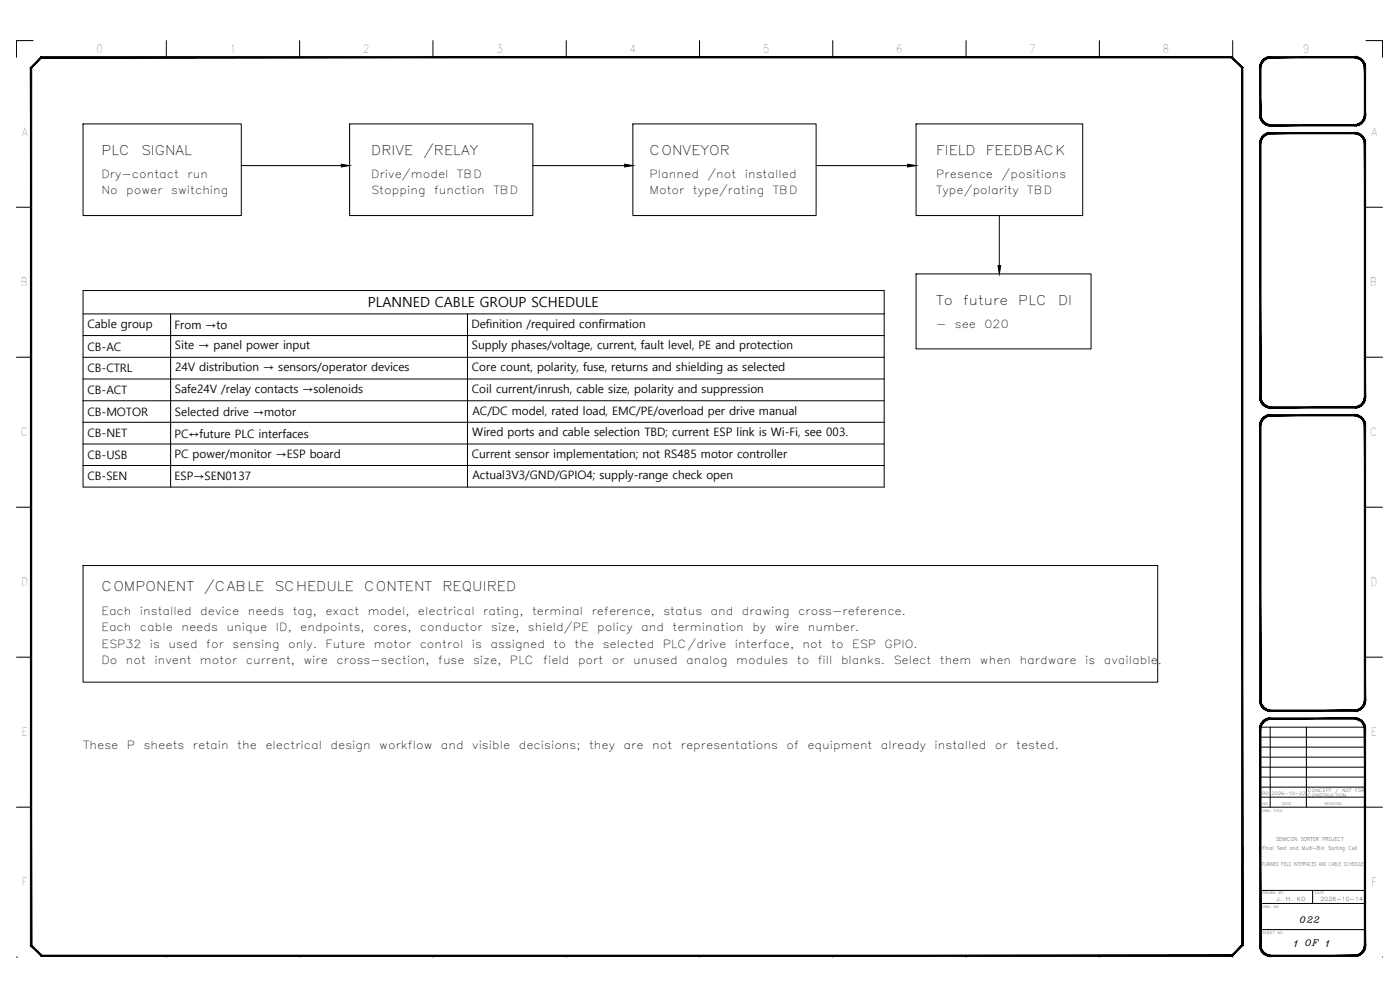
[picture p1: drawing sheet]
<svg xmlns="http://www.w3.org/2000/svg" width="420mm" height="297mm" viewBox="0 0 420 297" stroke-linecap="round" stroke-linejoin="round" font-family="sans-serif">
<g fill="none" stroke="#000" stroke-width=".3">
<path d="M9.9 12.2h-5v5M49.9 12.2v5M89.9 12.2v5M129.9 12.2v5M169.9 12.2v5M209.9 12.2v5M249.9 12.2v5M289.9 12.2v5M329.9 12.2v5M369.9 12.2v5M409.9 12.2h5v5M24.9 37.2h47.5v27.5h-47.5z"/>
<path d="M104.9 37.2h55v27.5h-55zM189.9 37.2h55v27.5h-55zM274.9 37.2h50v27.5h-50zM372.8 20.3v17.6M72.4 49.7h30M159.9 49.7h27.5M244.9 49.7h27.5M4.9 62.2h4.4M299.9 64.7v15M409.9 62.2h5M24.9 87.2h240.5v58.9h-240.5zM24.9 94.2h240.5"/>
<path d="M51.2 94.2v51.9M140.3 94.2v51.9M274.9 82.2h52.5v22.5h-52.5zM4.9 107.2h4.4M24.9 107.2h240.5M24.9 100.7h240.5M24.9 113.7h240.5M409.9 107.2h5M24.9 120.2h240.5M24.9 126.7h240.5M24.9 133.2h240.5M24.9 139.7h240.5"/>
<path d="M4.9 152.2h4.4M409.9 152.2h5M24.9 169.7h322.5v35h-322.5zM4.9 197.2h4.4M409.9 197.2h5M378.3 218.2h31.4M381.2 218.2v24M392.1 218.2v24M378.2 239.2h31.4M378.3 236.2h31.3M378.3 233.2h31.3M378.3 230.2h31.3"/>
<path d="M378.3 227.2h31.4M378.3 224.2h31.4M378.3 221.2h31.4M4.9 242.2h4.4M372.8 259.4v24.2M378.2 242.2h31.4M409.9 242.2h5M378.2 278.9h31.4M378.2 271.1h31.4M378.2 267.2h31.4M393.9 267.2v3.9M4.9 287.2h.1"/>
<path d="M49.9 286.8v.4M89.9 286.8v.4M129.9 286.8v.4M169.9 286.8v.4M209.9 286.8v.4M249.9 286.8v.4M289.9 286.8v.4M329.9 286.8v.4M369.9 286.5v.7M414.9 287.2h.1"/>
</g>
<g fill="#000" stroke="#000" stroke-width=".3">
<path d="M102.4 49.3l2.5 .4-2.5 .4zM187.4 49.3l2.5 .4-2.5 .4zM272.4 49.3l2.5 .4-2.5 .4zM299.5 79.7h.8l-.4 2.5z"/>
<path d="M380.9 17h.5v.4zM380.9 17v.4h.5zM380.4 17.2l.5-.2v.4zM380.4 17.2l.1 .3 .4-.1zM379.9 17.3l.5-.1 .1 .3zM379.9 17.3l.2 .4 .4-.2zM379.4 17.6l.5-.3 .2 .4zM379.4 17.6l.3 .3 .4-.2zM379 18l.4-.4 .3 .3zM379 18l.3 .2 .4-.3zM379 18l.3 .2-.6 .2zM378.7 18.4l.3 .2 .3-.4zM378.7 18.4l.3 .2-.6 .2zM378.4 18.8l.4 .2 .2-.4zM378.4 18.8l.4 .2-.6 .3zM378.2 19.3l.4 .1 .2-.4zM378.2 19.3l.4 .1-.5 .4zM378.1 19.8l.4 .1 .1-.5zM378.1 19.8l.4 .1-.5 .4zM378.5 19.9l-.5 .4h.4z"/>
<path d="M381.4 17.4h25.1v-.4zM381.4 17h25.1l-25.1 .4z"/>
<path d="M378 34.5h.4l-.3 .5zM378.4 34.5l-.3 .5 .4-.1zM378.1 35l.4-.1-.3 .6zM378.5 34.9l-.3 .6 .4-.1zM378.2 35.5l.4-.1-.2 .6zM378.6 35.4l-.2 .6 .4-.2zM378.4 36l.4-.2-.1 .6zM378.8 35.8l-.1 .6 .3-.2zM378.7 36.4l.3-.2v.6zM379 36.2v.6l.3-.3zM379 36.8l.3-.3 .1 .7zM379.3 36.5l.1 .7 .3-.4zM379.7 36.8l.2 .6-.5-.2zM379.7 36.8l.2 .6 .2-.3zM380.1 37.1l.3 .5-.5-.2zM380.1 37.1l.3 .5 .1-.3zM380.5 37.3l.4 .5-.5-.2zM380.5 37.3l.4 .5v-.4zM380.9 37.4l.5 .4h-.5zM380.9 37.4l.5 .4v-.4z"/>
<path d="M378 20.3l.4 14.2v-14.2zM378 20.3l.4 14.2h-.4z"/>
<path d="M380.9 39.8h.5v.3zM380.9 39.8v.4l.5-.1zM380.4 39.9l.5-.1v.4zM380.4 39.9l.1 .4 .4-.1zM379.9 40.1l.5-.2 .1 .4zM379.9 40.1l.2 .4 .4-.2zM379.4 40.4l.5-.3 .2 .4zM379.4 40.4l.3 .3 .4-.2zM379 40.7l.4-.3 .3 .3zM379 40.7l.3 .3 .4-.3zM379 40.7l.3 .3-.6 .1zM378.7 41.1l.3 .3 .3-.4zM378.7 41.1l.3 .3-.6 .2zM378.4 41.6l.4 .2 .2-.4zM378.4 41.6l.4 .2-.6 .3zM378.2 42.1l.4 .1 .2-.4zM378.2 42.1l.4 .1-.5 .4zM378.1 42.6h.4l.1-.4zM378.1 42.6h.4l-.5 .5zM378.5 42.6l-.5 .5h.4z"/>
<path d="M381.4 37.8h25.1v-.4zM381.4 37.4h25.1l-25.1 .4z"/>
<path d="M406.5 37.4l.5 .4h-.5zM406.5 37.4l.5 .4v-.4zM407 37.4l.5 .2-.5 .2zM407 37.4l.5 .2-.1-.3zM407.4 37.3l.6 .1-.5 .2zM407.4 37.3l.6 .1-.2-.3zM407.8 37.1l.7 .1-.5 .2zM407.8 37.1l.7 .1-.3-.4zM408.2 36.8h.7l-.4 .4zM408.2 36.8h.7l-.3-.3zM408.6 36.5l.6-.1-.3 .4zM408.9 36.2l-.3 .3 .6-.1zM408.9 36.2l.6-.2-.3 .4zM409.1 35.8l-.2 .4 .6-.2zM409.1 35.8l.6-.3-.2 .5zM409.3 35.4l-.2 .4 .6-.3zM409.3 35.4l.5-.4-.1 .5zM409.4 34.9l-.1 .5 .5-.4zM409.8 34.5v.5l-.4-.1zM409.5 34.5l-.1 .4 .4-.4z"/>
<path d="M409.5 20.3l.3 14.2v-14.2zM409.5 20.3l.3 14.2h-.3z"/>
<path d="M409.8 19.8v.5h-.3zM409.4 19.9l.1 .4 .3-.5zM409.7 19.3l.1 .5-.4 .1zM409.3 19.4l.1 .5 .3-.6zM409.5 18.8l.2 .5-.4 .1zM409.1 19l.2 .4 .2-.6zM409.2 18.4l.3 .4-.4 .2zM408.9 18.6l.2 .4 .1-.6zM408.9 18l.3 .4-.3 .2zM408.9 18l-.3 .2 .3 .4zM408.5 17.6l.4 .4-.3 .2zM408.5 17.6l-.3 .3 .4 .3zM408 17.3l.5 .3-.3 .3zM408 17.3l-.2 .4 .4 .2zM407.5 17.2l.5 .1-.2 .4zM407.5 17.2l-.1 .3 .4 .2zM407 17l.5 .2-.1 .3zM407 17v.4l.4 .1zM406.5 17h.5v.4zM406.5 17v.4h.5z"/>
<path d="M378 43.1l.4 76v-76zM378 43.1l.4 76h-.4z"/>
<path d="M381.4 40.1h25.1v-.3zM381.4 39.8h25.1l-25.1 .3z"/>
<path d="M409.5 43.1l.3 76v-76zM409.5 43.1l.3 76h-.3z"/>
<path d="M409.8 42.6v.5h-.3zM409.4 42.6l.1 .5 .3-.5zM409.7 42.1l.1 .5h-.4zM409.3 42.2l.1 .4 .3-.5zM409.5 41.6l.2 .5-.4 .1zM409.1 41.8l.2 .4 .2-.6zM409.2 41.1l.3 .5-.4 .2zM408.9 41.4l.2 .4 .1-.7zM408.9 40.7l.3 .4-.3 .3zM408.9 40.7l-.3 .3 .3 .4zM408.5 40.4l.4 .3-.3 .3zM408.5 40.4l-.3 .3 .4 .3zM408 40.1l.5 .3-.3 .3zM408 40.1l-.2 .4 .4 .2zM407.5 39.9l.5 .2-.2 .4zM407.5 39.9l-.1 .4 .4 .2zM407 39.8l.5 .1-.1 .4zM407 39.8v.4l.4 .1zM406.5 39.8h.5v.4zM406.5 39.8v.3l.5 .1z"/>
<path d="M378 119.1h.4l-.3 .5zM378.4 119.1l-.3 .5h.4zM378.1 119.6h.4l-.3 .5zM378.5 119.6l-.3 .5 .4-.1zM378.2 120.1l.4-.1-.2 .6zM378.6 120l-.2 .6 .4-.2zM378.4 120.6l.4-.2-.1 .7zM378.8 120.4l-.1 .7 .3-.3zM378.7 121.1l.3-.3v.7zM379 120.8v.7l.3-.3zM379 121.5l.3-.3 .1 .6zM379.3 121.2l.1 .6 .3-.3zM379.7 121.5l.2 .6-.5-.3zM379.7 121.5l.2 .6 .2-.4zM380.1 121.7l.3 .6-.5-.2zM380.1 121.7l.3 .6 .1-.4zM380.5 121.9l.4 .5-.5-.1zM380.5 121.9l.4 .5v-.4zM380.9 122l.5 .4h-.5zM380.9 122l.5 .4v-.4z"/>
<path d="M378 127.7l.4 82.4v-82.4zM378 127.7l.4 82.4h-.4z"/>
<path d="M381.4 122v.4l25.1-.4zM381.4 122.4l25.1-.4v.4z"/>
<path d="M381.4 124.4v.4l25.1-.4zM381.4 124.8l25.1-.4v.4z"/>
<path d="M380.9 124.5l.5-.1v.4zM380.9 124.5v.3h.5zM380.4 124.6l.5-.1v.3zM380.4 124.6l.1 .3 .4-.1zM379.9 124.8l.5-.2 .1 .3zM379.9 124.8l.2 .3 .4-.2zM379.4 125l.5-.2 .2 .3zM379.4 125l.3 .4 .4-.3zM379 125.4l.4-.4 .3 .4zM379 125.4l.3 .3 .4-.3zM379 125.4l.3 .3-.6 .1zM378.7 125.8l.3 .2 .3-.3zM378.7 125.8l.3 .2-.6 .2zM378.4 126.2l.4 .2 .2-.4zM378.4 126.2l.4 .2-.6 .3zM378.2 126.7l.4 .1 .2-.4zM378.2 126.7l.4 .1-.5 .4zM378.1 127.2l.4 .1 .1-.5zM378.1 127.2l.4 .1-.5 .4zM378.5 127.3l-.5 .4h.4z"/>
<path d="M406.5 122l.5 .4h-.5zM406.5 122l.5 .4v-.4zM407 122l.5 .3-.5 .1zM407 122l.5 .3-.1-.4zM407.4 121.9l.6 .2-.5 .2zM407.4 121.9l.6 .2-.2-.4zM407.8 121.7l.7 .1-.5 .3zM407.8 121.7l.7 .1-.3-.3zM408.2 121.5h.7l-.4 .3zM408.2 121.5h.7l-.3-.3zM408.6 121.2l.6-.1-.3 .4zM408.9 120.8l-.3 .4 .6-.1zM408.9 120.8l.6-.2-.3 .5zM409.1 120.4l-.2 .4 .6-.2zM409.1 120.4l.6-.3-.2 .5zM409.3 120l-.2 .4 .6-.3zM409.3 120l.5-.4-.1 .5zM409.4 119.6l-.1 .4 .5-.4zM409.8 119.1v.5h-.4zM409.5 119.1l-.1 .5 .4-.5z"/>
<path d="M409.8 127.2v.5h-.3zM409.4 127.3l.1 .4 .3-.5zM409.7 126.7l.1 .5-.4 .1zM409.3 126.8l.1 .5 .3-.6zM409.5 126.2l.2 .5-.4 .1zM409.1 126.4l.2 .4 .2-.6zM409.2 125.8l.3 .4-.4 .2zM408.9 126l.2 .4 .1-.6zM408.9 125.4l.3 .4-.3 .2zM408.9 125.4l-.3 .3 .3 .3zM408.5 125l.4 .4-.3 .3zM408.5 125l-.3 .4 .4 .3zM408 124.8l.5 .2-.3 .4zM408 124.8l-.2 .3 .4 .3zM407.5 124.6l.5 .2-.2 .3zM407.5 124.6l-.1 .3 .4 .2zM407 124.5l.5 .1-.1 .3zM407 124.5v.3l.4 .1zM406.5 124.4l.5 .1v.3zM406.5 124.4v.4h.5z"/>
<path d="M409.5 127.7l.3 82.4v-82.4zM409.5 127.7l.3 82.4h-.3z"/>
<path d="M378 210.1h.4l-.3 .5zM378.4 210.1l-.3 .5h.4zM378.1 210.6h.4l-.3 .5zM378.5 210.6l-.3 .5 .4-.1zM378.2 211.1l.4-.1-.2 .6zM378.6 211l-.2 .6 .4-.2zM378.4 211.6l.4-.2-.1 .7zM378.8 211.4l-.1 .7 .3-.3zM378.7 212.1l.3-.3v.7zM379 211.8v.7l.3-.3zM379 212.5l.3-.3 .1 .6zM379.3 212.2l.1 .6 .3-.3zM379.7 212.5l.2 .6-.5-.3zM379.7 212.5l.2 .6 .2-.4zM380.1 212.7l.3 .6-.5-.2zM380.1 212.7l.3 .6 .1-.4zM380.5 212.9l.4 .5-.5-.1zM380.5 212.9l.4 .5v-.4zM380.9 213l.5 .4h-.5zM380.9 213l.5 .4v-.4z"/>
<path d="M378 218.7l.4 64.9v-64.9zM378 218.7l.4 64.9h-.4z"/>
<path d="M381.4 213v.4l25.1-.4zM381.4 213.4l25.1-.4v.4z"/>
<path d="M381.4 215.4v.4l25.1-.4zM381.4 215.8l25.1-.4v.4z"/>
<path d="M380.9 215.4h.5v.4zM380.9 215.4v.4h.5zM380.4 215.6l.5-.2v.4zM380.4 215.6l.1 .3 .4-.1zM379.9 215.8l.5-.2 .1 .3zM379.9 215.8l.2 .3 .4-.2zM379.4 216l.5-.2 .2 .3zM379.4 216l.3 .4 .4-.3zM379 216.4l.4-.4 .3 .4zM379 216.4l.3 .3 .4-.3zM379 216.4l.3 .3-.6 .1zM378.7 216.8l.3 .2 .3-.3zM378.7 216.8l.3 .2-.6 .2zM378.4 217.2l.4 .2 .2-.4zM378.4 217.2l.4 .2-.6 .3zM378.2 217.7l.4 .1 .2-.4zM378.2 217.7l.4 .1-.5 .4zM378.1 218.2l.4 .1 .1-.5zM378.1 218.2l.4 .1-.5 .4zM378.5 218.3l-.5 .4h.4z"/>
<path d="M406.5 213l.5 .4h-.5zM406.5 213l.5 .4v-.4zM407 213l.5 .3-.5 .1zM407 213l.5 .3-.1-.4zM407.4 212.9l.6 .2-.5 .2zM407.4 212.9l.6 .2-.2-.4zM407.8 212.7l.7 .1-.5 .3zM407.8 212.7l.7 .1-.3-.3zM408.2 212.5h.7l-.4 .3zM408.2 212.5h.7l-.3-.3zM408.6 212.2l.6-.1-.3 .4zM408.9 211.8l-.3 .4 .6-.1zM408.9 211.8l.6-.2-.3 .5zM409.1 211.4l-.2 .4 .6-.2zM409.1 211.4l.6-.3-.2 .5zM409.3 211l-.2 .4 .6-.3zM409.3 211l.5-.4-.1 .5zM409.4 210.6l-.1 .4 .5-.4zM409.8 210.1v.5h-.4zM409.5 210.1l-.1 .5 .4-.5z"/>
<path d="M409.8 218.2v.5h-.3zM409.4 218.3l.1 .4 .3-.5zM409.7 217.7l.1 .5-.4 .1zM409.3 217.8l.1 .5 .3-.6zM409.5 217.2l.2 .5-.4 .1zM409.1 217.4l.2 .4 .2-.6zM409.2 216.8l.3 .4-.4 .2zM408.9 217l.2 .4 .1-.6zM408.9 216.4l.3 .4-.3 .2zM408.9 216.4l-.3 .3 .3 .3zM408.5 216l.4 .4-.3 .3zM408.5 216l-.3 .4 .4 .3zM408 215.8l.5 .2-.3 .4zM408 215.8l-.2 .3 .4 .3zM407.5 215.6l.5 .2-.2 .3zM407.5 215.6l-.1 .3 .4 .2zM407 215.4l.5 .2-.1 .3zM407 215.4v.4l.4 .1zM406.5 215.4h.5v.4zM406.5 215.4v.4h.5z"/>
<path d="M409.5 218.7l.3 64.9v-64.9zM409.5 218.7l.3 64.9h-.3z"/>
<path d="M372.6 20.4v263.2l.4 .1zM372.6 20.4l.4-.2v263.5zM369.6 17.4l3 3 .4-.2zM369.8 17l3.2 3.2-3.4-2.8zM12.5 17.4h357.1l.2-.4zM12.4 17h357.4l-357.3 .4zM12.4 17l-2.9 3.4 3-3zM12.4 17l-2.9 3.4-.4-.2zM9.1 20.2l.4 263.4v-263.2zM9.1 20.2l.4 263.4-.4 .1zM9.1 283.7l3.4 2.9-3-3zM9.1 283.7l3.4 2.9-.1 .4zM12.5 286.6l-.1 .4 357.2-.4zM12.4 287l357.2-.4 .2 .4zM369.6 286.6l.2 .4 2.8-3.4zM372.6 283.6l.4 .1-3.2 3.3z"/>
<path d="M378 283.6h.4l-.3 .6zM378.4 283.6l-.3 .6 .4-.1zM378.1 284.2l.4-.1-.3 .6zM378.5 284.1l-.3 .6 .4-.1zM378.2 284.7l.4-.1-.2 .6zM378.6 284.6l-.2 .6 .4-.2zM378.4 285.2l.4-.2-.1 .6zM378.8 285l-.1 .6 .3-.2zM378.7 285.6l.3-.2v.6zM379 285.4v.6l.3-.3zM379 286l.3-.3 .1 .6zM379.3 285.7l.1 .6 .3-.3zM379.7 286l.2 .6-.5-.3zM379.7 286l.2 .6 .2-.3zM380.1 286.3l.3 .5-.5-.2zM380.1 286.3l.3 .5 .1-.4zM380.5 286.4l.4 .5-.5-.1zM380.5 286.4l.4 .5v-.4zM380.9 286.5l.5 .5-.5-.1zM380.9 286.5l.5 .5v-.4z"/>
<path d="M381.4 286.6v.4l25.1-.4zM381.4 287l25.1-.4v.4z"/>
<path d="M406.5 286.6l.5 .3-.5 .1zM406.5 286.6l.5 .3v-.4zM407 286.5l.5 .3-.5 .1zM407 286.5l.5 .3-.1-.4zM407.4 286.4l.6 .2-.5 .2zM407.4 286.4l.6 .2-.2-.3zM407.8 286.3h.7l-.5 .3zM407.8 286.3h.7l-.3-.3zM408.2 286h.7l-.4 .3zM408.2 286h.7l-.3-.3zM408.6 285.7l.6-.1-.3 .4zM408.9 285.4l-.3 .3 .6-.1zM408.9 285.4l.6-.2-.3 .4zM409.1 285l-.2 .4 .6-.2zM409.1 285l.6-.3-.2 .5zM409.3 284.6l-.2 .4 .6-.3zM409.3 284.6l.5-.4-.1 .5zM409.4 284.1l-.1 .5 .5-.4zM409.8 283.6v.6l-.4-.1zM409.5 283.6l-.1 .5 .4-.5z"/>
</g>
<text font-size="4.2" x="110.4" y="92.2">PLANNED CABLE GROUP SCHEDULE</text>
<g font-size="4">
<text x="30.4" y="46.4">PLC</text>
<text x="42.4" y="46.4">SIGNAL</text>
<text x="111.4" y="46.4">DRIVE</text>
<text x="127.1" y="46.4">/RELAY</text>
<text x="194.9" y="46.4">CONVEYOR</text>
<text x="280.9" y="46.4">FIELD</text>
<text x="295.9" y="46.4">FEEDBACK</text>
<text x="280.9" y="91.4">To</text>
<text x="289" y="91.4">future</text>
<text x="305.6" y="91.4">PLC</text>
<text x="317.6" y="91.4">DI</text>
<text x="30.4" y="177.4">COMPONENT</text>
<text x="61.3" y="177.4">/CABLE</text>
<text x="82.4" y="177.4">SCHEDULE</text>
<text x="109.2" y="177.4">CONTENT</text>
<text x="132.8" y="177.4">REQUIRED</text>
</g>
<g font-size="3.5">
<text x="26.3" y="98.3">Cable group</text>
<text x="52.4" y="98.7">From →to</text>
<text x="141.5" y="98.4">Definition /required confirmation</text>
<text x="26.3" y="105.2">CB-AC</text>
<text x="52.5" y="104.9">Site → panel power input</text>
<text x="141.6" y="104.9">Supply phases/voltage, current, fault level, PE and protection</text>
<text x="26.3" y="111.7">CB-CTRL</text>
<text x="52.5" y="111.4">24V distribution → sensors/operator devices</text>
<text x="141.6" y="111.4">Core count, polarity, fuse, returns and shielding as selected</text>
<text x="26.3" y="118.2">CB-ACT</text>
<text x="52.5" y="117.9">Safe24V /relay contacts →solenoids</text>
<text x="141.6" y="117.9">Coil current/inrush, cable size, polarity and suppression</text>
<text x="26.3" y="124.7">CB-MOTOR</text>
<text x="52.5" y="124.8">Selected drive →motor</text>
<text x="141.8" y="124.4">AC/DC model, rated load, EMC/PE/overload per drive manual</text>
<text x="26.3" y="131.2">CB-NET</text>
<text x="52.4" y="131.3">PC↔future PLC interfaces</text>
<text x="141.7" y="130.9">Wired ports and cable selection TBD; current ESP link is Wi-Fi, see 003.</text>
<text x="26.3" y="137.7">CB-USB</text>
<text x="52.4" y="137.3">PC power/monitor →ESP board</text>
<text x="141.6" y="137.3">Current sensor implementation; not RS485 motor controller</text>
<text x="141.8" y="143.8">Actual3V3/GND/GPIO4; supply-range check open</text>
<text x="26.3" y="144.2">CB-SEN</text>
<text x="52.4" y="144.2">ESP→SEN0137</text>
</g>
<g font-size="3.4">
<text x="29" y="15.9">0</text>
<text x="69.2" y="15.9">1</text>
<text x="109" y="15.9">2</text>
<text x="149" y="15.9">3</text>
<text x="189" y="16">4</text>
<text x="229" y="15.9">5</text>
<text x="269" y="15.9">6</text>
<text x="309" y="15.9">7</text>
<text x="349" y="15.9">8</text>
<text x="391" y="15.9">9</text>
<text x="6.4" y="40.9">A</text>
<text x="411.4" y="40.9">A</text>
<text x="30.4" y="53.4">Dry-contact</text>
<text x="56.3" y="53.4">run</text>
<text x="111.4" y="53.4">Drive/model</text>
<text x="137.2" y="53.4">TBD</text>
<text x="194.9" y="53.4">Planned</text>
<text x="212.3" y="53.4">/not</text>
<text x="223.5" y="53.4">installed</text>
<text x="280.9" y="53.4">Presence</text>
<text x="300.6" y="53.4">/positions</text>
<text x="30.4" y="58.2">No</text>
<text x="37.9" y="58.2">power</text>
<text x="51.4" y="58.2">switching</text>
<text x="111.4" y="58.2">Stopping</text>
<text x="130.3" y="58.2">function</text>
<text x="148.1" y="58.2">TBD</text>
<text x="194.9" y="58.2">Motor</text>
<text x="208" y="58.2">type/rating</text>
<text x="231.9" y="58.2">TBD</text>
<text x="280.9" y="58.2">Type/polarity</text>
<text x="308.3" y="58.2">TBD</text>
<text x="6.3" y="85.9">B</text>
<text x="411.3" y="85.9">B</text>
<text x="280.9" y="98.4">-</text>
<text x="286.6" y="98.4">see</text>
<text x="295.5" y="98.4">020</text>
<text x="6.3" y="130.9">C</text>
<text x="411.3" y="130.9">C</text>
<text x="6.4" y="175.9">D</text>
<text x="411.4" y="175.9">D</text>
<text x="30.4" y="184.4">Each</text>
<text x="42" y="184.4">installed</text>
<text x="60.1" y="184.4">device</text>
<text x="74.3" y="184.4">needs</text>
<text x="87.9" y="184.4">tag,</text>
<text x="97.7" y="184.4">exact</text>
<text x="110.3" y="184.4">model,</text>
<text x="125.4" y="184.4">electrical</text>
<text x="145" y="184.4">rating,</text>
<text x="159.7" y="184.4">terminal</text>
<text x="177.6" y="184.4">reference,</text>
<text x="199.1" y="184.4">status</text>
<text x="213.3" y="184.4">and</text>
<text x="222.7" y="184.4">drawing</text>
<text x="239.6" y="184.4">cross-reference.</text>
<text x="30.4" y="189.4">Each</text>
<text x="42" y="189.4">cable</text>
<text x="54.4" y="189.4">needs</text>
<text x="68" y="189.4">unique</text>
<text x="82.8" y="189.4">ID,</text>
<text x="90.1" y="189.4">endpoints,</text>
<text x="112" y="189.4">cores,</text>
<text x="126" y="189.4">conductor</text>
<text x="147.4" y="189.4">size,</text>
<text x="158.4" y="189.4">shield/PE</text>
<text x="179.2" y="189.4">policy</text>
<text x="192.4" y="189.4">and</text>
<text x="201.8" y="189.4">termination</text>
<text x="225.8" y="189.4">by</text>
<text x="232.5" y="189.4">wire</text>
<text x="242.5" y="189.4">number.</text>
<text x="30.4" y="194.5">ESP32</text>
<text x="45" y="194.5">is</text>
<text x="50.6" y="194.5">used</text>
<text x="61.9" y="194.5">for</text>
<text x="69.8" y="194.5">sensing</text>
<text x="86.5" y="194.5">only.</text>
<text x="97.7" y="194.5">Future</text>
<text x="112.2" y="194.5">motor</text>
<text x="126" y="194.5">control</text>
<text x="141.6" y="194.5">is</text>
<text x="147.2" y="194.5">assigned</text>
<text x="166.1" y="194.5">to</text>
<text x="172.4" y="194.5">the</text>
<text x="180.9" y="194.5">selected</text>
<text x="198.9" y="194.5">PLC/drive</text>
<text x="220.5" y="194.5">interface,</text>
<text x="240.9" y="194.5">not</text>
<text x="249.5" y="194.5">to</text>
<text x="255.7" y="194.5">ESP</text>
<text x="265.5" y="194.5">GPIO.</text>
<text x="30.4" y="199.4">Do</text>
<text x="37.8" y="199.4">not</text>
<text x="46.3" y="199.4">invent</text>
<text x="60" y="199.4">motor</text>
<text x="73.8" y="199.4">current,</text>
<text x="91.1" y="199.4">wire</text>
<text x="101" y="199.4">cross-section,</text>
<text x="131.5" y="199.4">fuse</text>
<text x="142" y="199.4">size,</text>
<text x="153" y="199.4">PLC</text>
<text x="163" y="199.4">field</text>
<text x="173.5" y="199.4">port</text>
<text x="183.6" y="199.4">or</text>
<text x="190" y="199.4">unused</text>
<text x="205.9" y="199.4">analog</text>
<text x="220.9" y="199.4">modules</text>
<text x="239.1" y="199.4">to</text>
<text x="245.4" y="199.4">fill</text>
<text x="252.4" y="199.4">blanks.</text>
<text x="268.1" y="199.4">Select</text>
<text x="282" y="199.4">them</text>
<text x="294.1" y="199.4">when</text>
<text x="306" y="199.4">hardware</text>
<text x="325.7" y="199.4">is</text>
<text x="331.3" y="199.4">available.</text>
<text x="6.5" y="220.9">E</text>
<text x="411.5" y="220.9">E</text>
<text x="24.9" y="224.7">These</text>
<text x="38.1" y="224.7">P</text>
<text x="43.1" y="224.7">sheets</text>
<text x="57.9" y="224.7">retain</text>
<text x="71.2" y="224.7">the</text>
<text x="79.7" y="224.7">electrical</text>
<text x="99.2" y="224.7">design</text>
<text x="113.8" y="224.7">workflow</text>
<text x="132.3" y="224.7">and</text>
<text x="141.7" y="224.7">visible</text>
<text x="155.7" y="224.7">decisions;</text>
<text x="176.8" y="224.7">they</text>
<text x="187.2" y="224.7">are</text>
<text x="195.7" y="224.7">not</text>
<text x="204.3" y="224.7">representations</text>
<text x="236" y="224.7">of</text>
<text x="242.3" y="224.7">equipment</text>
<text x="264.4" y="224.7">already</text>
<text x="280.5" y="224.7">installed</text>
<text x="298.6" y="224.7">or</text>
<text x="305" y="224.7">tested.</text>
<text x="6.6" y="265.9">F</text>
<text x="411.6" y="265.9">F</text>
</g>
<g font-size="2.7">
<text x="390.1" y="276.8">022</text>
<text x="388.4" y="284">1</text>
<text x="391.7" y="283.9">OF</text>
<text x="397.9" y="284">1</text>
</g>
<g font-size="1.7">
<text x="383.1" y="270.3">J.</text>
<text x="385.9" y="270.3">H.</text>
<text x="389.2" y="270.3">KO</text>
<text x="396.3" y="270.3">2026-10-14</text>
</g>
<g font-size="1.6">
<text x="378.9" y="254.9">Final Test and Multi-Bin Sorting Cell</text>
<text x="383" y="252.4">SEMICON SORTER PROJECT</text>
<text x="378.7" y="260">PLANNED FIELD INTERFACES AND CABLE SCHEDULE</text>
</g>
<g font-size="1.3">
<text x="378.8" y="238.4">R0</text>
<text x="381.6" y="238.4">2026-10-22</text>
<text x="392.5" y="237.5">CONCEPT</text>
<text x="392.5" y="239.2">CONSTRUCTION</text>
<text x="400.7" y="237.5">/</text>
<text x="402.8" y="237.5">NOT</text>
<text x="406.7" y="237.5">FOR</text>
</g>
<g font-size="1.1">
<text x="378.9" y="243.5">DWG</text>
<text x="378.9" y="241.5">NO.</text>
<text x="382.2" y="243.5">TITLE</text>
<text x="384.8" y="241.5">DATE</text>
<text x="397.5" y="241.5">REVISION</text>
<text x="378.9" y="268.3">DRAWN</text>
<text x="383.7" y="268.3">BY</text>
<text x="394.6" y="268.3">DATE</text>
<text x="378.9" y="272.5">DWG</text>
<text x="382.2" y="272.5">NO</text>
<text x="378.9" y="280.2">SHEET</text>
<text x="383.4" y="280.2">NO</text>
</g>
</svg>
